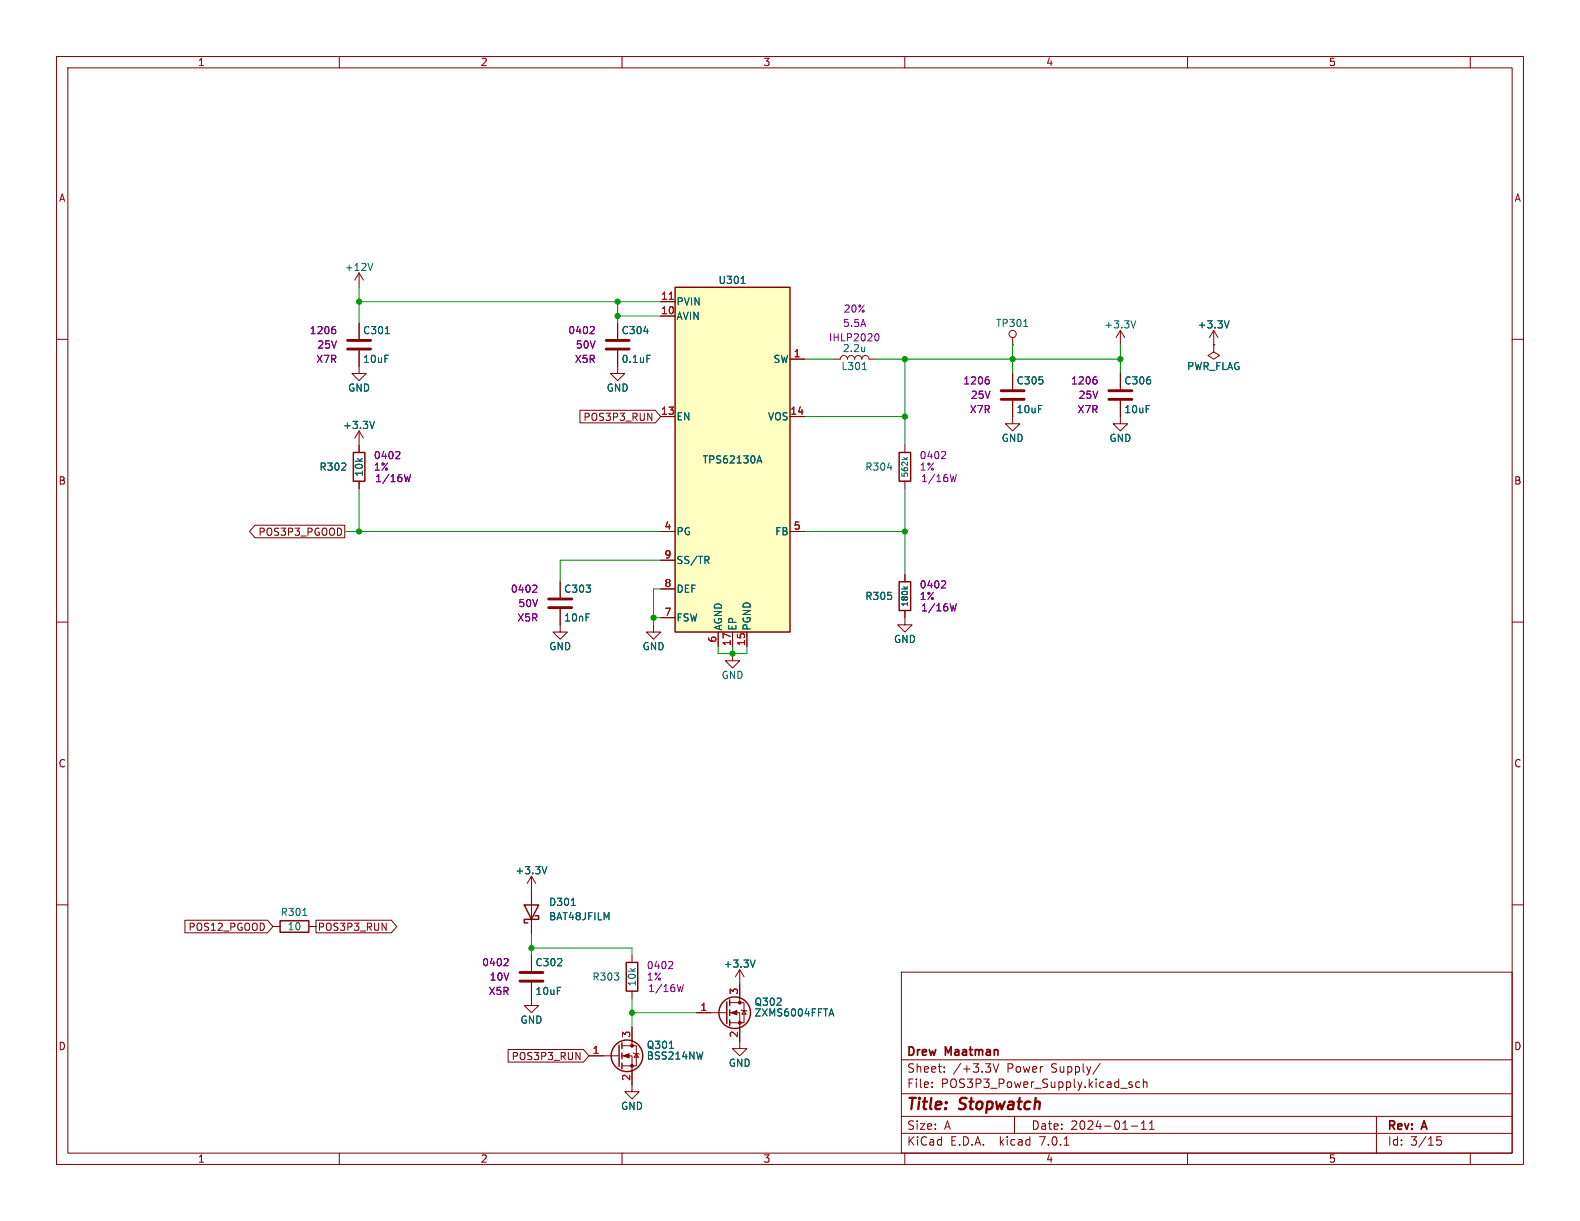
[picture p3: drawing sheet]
<svg xmlns="http://www.w3.org/2000/svg" width="279mm" height="216mm" viewBox="0 0 279 216" stroke-linecap="round" stroke-linejoin="round" font-family="sans-serif">
<g fill="none" stroke="#840000" stroke-width=".18">
<path d="M10 10h259.4v195.9h-259.4zM12 12h255.4v191.9h-255.4zM60 10v2M110 10v2M160 10v2M210 10v2M260 10v2M10 60h2M63.5 48.3v2.5M63.5 57.2v2.7M63.5 48.3l-.8 1.2M63.5 48.3l.8 1.2"/>
<path d="M109.2 57.2v2.7M116.8 55.9h2.6M116.8 53.3h2.6M179.1 59.7v1.3M198.1 58.4v2.6M198.1 58.4l-.7 1.3M198.1 58.4l.8 1.3M214.6 58.4l-.7 1.3M214.6 58.4v2.6M214.6 58.4l.8 1.3M267.4 60h2M63.5 62v4h1.3l-1.3 1.3-1.3-1.3h1.3"/>
<path d="M63.5 76.2v3.8M63.5 76.2l-.8 1.3M63.5 76.2l.8 1.3M102.6 72.5h13.3l.9 1.2-.9 1.1h-13.3zM109.2 62v4h1.3l-1.3 1.3-1.3-1.3h1.3M114.5 73.1l.8 1.2v-1.2M116.8 73.7h2.6M139.7 63.5h2.5M139.7 73.7h2.5M147.3 63.5h1.3a.64 .64 0 0 1 .6-.6 .64 .64 0 0 1 .7 .6 .64 .64 0 0 1 .6-.6 .64 .64 0 0 1 .6 .6 .64 .64 0 0 1 .7-.6 .64 .64 0 0 1 .6 .6 .64 .64 0 0 1 .6-.6 .64 .64 0 0 1 .7 .6h1.2M160 78.7v1.3M179.1 61h.1"/>
<path d="M179.1 70.9v4h1.2l-1.2 1.3-1.3-1.3h1.3M179.1 66v2.8M198.1 70.9v4h1.3l-1.3 1.3-1.3-1.3h1.3M198.1 66v2.8M214.6 61v1.2l1 .7-1 .6-1-.6 1-.7M214.6 61h.1M45.1 92.9h15.9v2.2h-15.9l-1-1.1zM63.5 85.1v1.3M116.8 94h2.6M116.8 99.1h2.6M139.7 94h2.5M160 85.1v1.3"/>
<path d="M10 110h2M99.1 107.7v4.1h1.2l-1.2 1.2-1.3-1.2h1.3M99.1 102.9v2.8M115.6 110.5v1.3h1.2l-1.2 1.2-1.3-1.2h1.3M116.8 109.2h2.6M116.8 104.1h2.6M127 111.8v2.5M129.5 115.6v1.2h1.3l-1.3 1.3-1.2-1.3h1.2M129.5 111.8v2.5M132.1 111.8v2.5M160 108v2.5h1.3l-1.3 1.3-1.3-1.3h1.3M160 101.6v1.3"/>
<path d="M267.4 110h2M10 160h2M94 154.9v10.2M94 154.9l-.8 1.3M94 154.9l.7 1.3M267.4 160h2M32.7 162.7h14.6l1 1.1-1 1.1h-14.6zM48.3 163.8h1.2M54.6 163.8h1.3M55.9 162.7h13.3l1 1.1-1 1.1h-13.3zM94 173.7v4.1h1.2l-1.2 1.3-1.3-1.3h1.3M94 168.9v2.8"/>
<path d="M111.8 168.9v1.3M111.8 175.3v1.2M123.2 179.1h5.3M129 179.1h1.8v6.3h1.3l-1.3 1.3-1.3-1.3h1.3M129 177.3h2.6v3.5h-2.6M130.8 171.5v5.8M130.8 171.5l-.8 1.2M130.8 171.5l.8 1.2M131.1 178.6l.1 .1h.8l.1 .1M131.6 178.7l.4 .6h-.8zM159.4 171.9h108v32h-108zM89.9 185.6h13.3l.9 1.1-.9 1.1h-13.3z"/>
<path d="M101.8 186.1l.8 1.3v-1.3M104.1 186.7h5.4M110 186.7h1.8v6.3h1.2l-1.2 1.3-1.3-1.3h1.3M110 184.9h2.5v3.6h-2.5M111.8 181.6v3.3M112 186.2l.1 .1h.8l.1 .1M112.5 186.3l.4 .6h-.8zM159.4 197.4h108M159.4 193.4h108M159.4 187.4h108M164.8 192.2v.1M164.8 191.4v.1"/>
<path d="M167 189.5v.1M167 188.7v.1M175.6 188.1l.5 1.5 .5-1.5M179.4 197.4v3M194.5 188l-1.2 2M199.6 191.6l.7 .4-.3 .3-.4-.1M200 199.1h1.2M200.2 191.4l-.4-.1-.2 .2M201.5 191.4l-.4-.1-.3 .3v.4l.2 .2h.5M201.8 199.7h.9M201.8 198.6l.5-.4v1.5M202.2 191.4l.2-.1 .4 .1v.9"/>
<path d="M202.2 190.8v1.5M203.3 199.7h.8M203.3 198.6l.4-.4v1.5M243.4 197.4v6.5M60 203.9v2M110 203.9v2M159.4 200.4h108M160 203.9v2M188.2 202.5h.8M210 203.9v2M254.1 201.6h.5l.3 .3-.1 .5h-.7M254.1 201h.7"/>
<path d="M260 203.9v2"/>
<circle cx="179.1" cy="59.1" r=".63"/>
</g>
<g fill="none" stroke="#840000" stroke-width=".25">
<path d="M119.4 50.8h20.3v61h-20.3zM62.5 80h2v5.1h-2zM159 80h2v5.1h-2zM159 102.9h2v5.1h-2zM49.5 162.8h5.1v2h-5.1zM92.7 160h2.5l-1.2 2.6zM94.6 161.9h.6v.7h-2.5v.6h.6M110.7 170.2h2.1v5.1h-2.1zM128.5 177.2v3.8M129 176.8v1M129 178.6v1M109.5 184.8v3.8"/>
<path d="M110 184.4v1M110 186.2v1M110 188v1M129 180.3v1.1"/>
<circle cx="129.9" cy="179.1" r="2.79"/>
<circle cx="110.9" cy="186.7" r="2.79"/>
</g>
<g fill="#840000" stroke="#840000" stroke-width=".18">
<path d="M129.3 179.1l1-.4v.8z"/>
<path d="M110.2 186.7l1.1-.4v.8z"/>
<circle cx="130.8" cy="180.8" r=".25"/>
<circle cx="130.8" cy="177.3" r=".25"/>
<circle cx="111.8" cy="188.5" r=".25"/>
<circle cx="111.8" cy="184.9" r=".25"/>
</g>
<g fill="none" stroke="#006464" stroke-width=".18">
<path d="M65.9 46.6l-.4 1.2M68.1 59h.8M131.1 50.1h.7M181 57.7h.8M200.8 56.7l-.4 1.3M217.4 56.7l-.5 1.3M66.2 74.5l-.4 1.3M114.4 62.8h.6M152.5 65.4h.7M134 81.5h.6M134.3 80.6l.4 1.3M159.8 80.9l.4 .4"/>
<path d="M160.5 80.9l-.4 .3M159.8 103.7l.4 .4M160.5 103.7l-.4 .3M96.7 153.2l-.4 1.3M53.6 161.9h.7M101 160.1h.8M133.5 169.8l-.4 1.2M146.7 179.3h.6M147 178.4l.5 1.3M118.4 185.4h.7"/>
</g>
<g fill="none" stroke="#840084" stroke-width=".18">
<path d="M59 57.7h.3M59.1 58.2l.3 .3v.3l-.3 .2M104.9 57.7l.2 .3-.1 .3-.7 .7h.8M154.9 59.1l.1-.1a.68 .68 0 0 1 .4 .6 .68 .68 0 0 1-.4 .7l-.1-.1M70.5 79.8l.2 .3-.1 .3-.7 .7h.8M167 79.8l.2 .3v.3l-.8 .7h.8M174.6 66.6h.2M174.7 67.1l.2 .3v.3l-.2 .2M193.6 66.6h.3M193.8 67.1l.2 .3v.3l-.2 .2M72.6 83.9l-.3 1.3-.2-.9-.3 .9M169.1 83.9l-.3 1.3-.2-.9-.3 .9"/>
<path d="M94.7 103.5l.2 .2v.3l-.7 .7h.7M167 102.7l.2 .2v.3l-.8 .8h.8M169.1 106.8l-.3 1.2-.2-.9-.3 .9M89.6 169.5l.3 .2-.1 .3-.7 .8h.8M118.7 170l.3 .2-.1 .3-.7 .8h.8M120.9 174.1l-.3 1.2-.3-.9-.2 .9"/>
</g>
<path d="M61.5 61.7h4M61.5 60.2h4M107.2 61.7h4.1M107.2 60.2h4.1M177 70.6h4.1M177 69.1h4.1M196.1 70.6h4.1M196.1 69.1h4.1M97 107.4h4.1M97 105.9h4.1M91.9 173.5h4.1M91.9 172h4.1" fill="none" stroke="#840000" stroke-width=".51"/>
<path d="M119.4 50.8h20.3v61h-20.3z" fill="#ffffc2" stroke="#ffffc2" stroke-width=".18"/>
<path d="M118.4 52.9h.7" fill="none" stroke="#a90000" stroke-width=".18"/>
<g fill="none" stroke="#009600" stroke-width=".18">
<path d="M63.5 50.8v6.4M63.5 53.3h53.3M109.2 53.3v3.9M109.2 55.9h7.6M142.2 63.5h5.1M142.2 73.7h17.8M154.9 63.5h43.2M160 63.5v15.2M179.1 61v5M198.1 61v5M61 94h55.8M63.5 86.4v7.6"/>
<path d="M116.8 99.1h-17.7v3.8M142.2 94h17.8M160 86.4v15.2M115.6 109.2h1.2M116.8 104.1h-1.2v6.4M127 114.3v1.3h5.1v-1.3M129.5 114.3v1.3M94 167.6h17.8v1.3M94 165.1v3.8M111.8 176.5v5.1M111.8 179.1h11.4"/>
</g>
<g fill="#009600" stroke="#009600" stroke-width=".18">
<circle cx="63.5" cy="53.3" r=".46"/>
<circle cx="109.2" cy="53.3" r=".46"/>
<circle cx="63.5" cy="94" r=".46"/>
<circle cx="109.2" cy="55.9" r=".46"/>
<circle cx="160" cy="73.7" r=".46"/>
<circle cx="160" cy="63.5" r=".46"/>
<circle cx="160" cy="94" r=".46"/>
<circle cx="129.5" cy="115.6" r=".46"/>
<circle cx="179.1" cy="63.5" r=".46"/>
<circle cx="198.1" cy="63.5" r=".46"/>
<circle cx="115.6" cy="109.2" r=".46"/>
<circle cx="111.8" cy="179.1" r=".46"/>
<circle cx="94" cy="167.6" r=".46"/>
</g>
<g font-size="2.8" fill="#840000">
<text x="160.4" y="196.7">Title:</text>
<text x="169.8" y="196.7">Stopwatch</text>
</g>
<g font-size="2.1" fill="#840000">
<text x="160.4" y="189.8">Sheet:</text>
<text x="160.4" y="187">Drew</text>
<text x="167.3" y="187">Maatman</text>
<text x="168.6" y="189.8">/+3.3V</text>
<text x="178.1" y="189.8">Power</text>
<text x="185.9" y="189.8">Supply/</text>
<text x="160.4" y="192.5">File:</text>
<text x="166.4" y="192.5">POS3P3_Power_Supply.kicad_sch</text>
<text x="160.4" y="202.7">KiCad</text>
<text x="160.4" y="199.9">Size:</text>
<text x="167" y="199.9">A</text>
<text x="168.1" y="202.7">E.D.A.</text>
<text x="176.8" y="202.7">kicad</text>
<text x="182.4" y="199.9">Date:</text>
<text x="183.9" y="202.7">7.0.1</text>
<text x="189.3" y="199.9">2024-01-11</text>
<text x="245.4" y="200.1">Rev:</text>
<text x="245.4" y="202.7">Id:</text>
<text x="249.4" y="202.7">3/15</text>
<text x="251.6" y="200.1">A</text>
</g>
<g font-size="1.8" fill="#840000">
<text x="35" y="11.8">1</text>
<text x="85" y="11.8">2</text>
<text x="135" y="11.8">3</text>
<text x="185" y="11.8">4</text>
<text x="235" y="11.8">5</text>
<text x="10.4" y="35.8">A</text>
<text x="267.8" y="35.8">A</text>
<text x="103" y="74.6">POS3P3_RUN</text>
<text x="10.3" y="85.8">B</text>
<text x="267.7" y="85.8">B</text>
<text x="45.6" y="94.9">POS3P3_PGOOD</text>
<text x="10.3" y="135.8">C</text>
<text x="267.7" y="135.8">C</text>
<text x="33.2" y="164.7">POS12_PGOOD</text>
<text x="56.2" y="164.7">POS3P3_RUN</text>
<text x="10.3" y="185.8">D</text>
<text x="267.7" y="185.8">D</text>
<text x="90.3" y="187.6">POS3P3_RUN</text>
<text x="35" y="205.7">1</text>
<text x="85" y="205.7">2</text>
<text x="135" y="205.7">3</text>
<text x="185" y="205.7">4</text>
<text x="235" y="205.7">5</text>
</g>
<g font-size="1.8" fill="#006464">
<text x="60.9" y="48.1">+12V</text>
<text x="127" y="50.4">U301</text>
<text x="64.1" y="59.2">C301</text>
<text x="109.9" y="59.2">C304</text>
<text x="119.6" y="56.7">AVIN</text>
<text x="119.6" y="54.2">PVIN</text>
<text x="176.1" y="58">TP301</text>
<text x="195.2" y="58.2">+3.3V</text>
<text x="211.7" y="58.2">+3.3V</text>
<text x="64.1" y="64.3">10uF</text>
<text x="109.9" y="64.3">0.1uF</text>
<text x="136.7" y="64.3">SW</text>
<text x="148.7" y="65.6">L301</text>
<text x="149" y="62.4">2.2u</text>
<text x="209.8" y="65.6">PWR_FLAG</text>
<text x="61.5" y="69.4">GND</text>
<text x="107.2" y="69.4">GND</text>
<text x="179.7" y="68.1">C305</text>
<text x="198.8" y="68.1">C306</text>
<text x="60.6" y="76">+3.3V</text>
<text x="119.6" y="74.5">EN</text>
<text x="135.7" y="74.5">VOS</text>
<text x="179.7" y="73.2">10uF</text>
<text x="198.8" y="73.2">10uF</text>
<text x="56.4" y="83.4">R302</text>
<text x="124.2" y="82.1">TPS62130A</text>
<text x="153" y="83.4">R304</text>
<text x="177.1" y="78.3">GND</text>
<text x="196.1" y="78.3">GND</text>
<text x="64.3" y="84.3" transform="rotate(-90 64.3 84.3)">10k</text>
<text x="119.6" y="94.8">PG</text>
<text x="137" y="94.8">FB</text>
<text x="119.6" y="99.9">SS/TR</text>
<text x="99.7" y="105">C303</text>
<text x="119.6" y="105">DEF</text>
<text x="153" y="106.2">R305</text>
<text x="99.7" y="110">10nF</text>
<text x="119.6" y="110">FSW</text>
<text x="127.8" y="111.5" transform="rotate(-90 127.8 111.5)">AGND</text>
<text x="130.4" y="111.5" transform="rotate(-90 130.4 111.5)">EP</text>
<text x="132.9" y="111.5" transform="rotate(-90 132.9 111.5)">PGND</text>
<text x="158" y="113.9">GND</text>
<text x="97.1" y="115.1">GND</text>
<text x="113.6" y="115.1">GND</text>
<text x="127.5" y="120.2">GND</text>
<text x="91.1" y="154.7">+3.3V</text>
<text x="97" y="160.3">D301</text>
<text x="49.6" y="162.1">R301</text>
<text x="50.8" y="164.7">10</text>
<text x="97" y="162.9">BAT48JFILM</text>
<text x="94.6" y="171">C302</text>
<text x="104.7" y="173.5">R303</text>
<text x="127.9" y="171.3">+3.3V</text>
<text x="94.6" y="176.1">10uF</text>
<text x="112.6" y="174.5" transform="rotate(-90 112.6 174.5)">10k</text>
<text x="133.4" y="178">Q302</text>
<text x="133.4" y="179.9">ZXMS6004FFTA</text>
<text x="92" y="181.2">GND</text>
<text x="114.3" y="185.6">Q301</text>
<text x="114.3" y="187.5">BSS214NW</text>
<text x="128.8" y="188.8">GND</text>
<text x="109.8" y="196.4">GND</text>
</g>
<g font-size="1.8" fill="#a90000">
<text x="116.8" y="53.1">11</text>
<text x="116.8" y="55.6">10</text>
<text x="140.3" y="63.2">1</text>
<text x="116.8" y="73.4">13</text>
<text x="139.7" y="73.4">14</text>
<text x="117.4" y="93.7">4</text>
<text x="140.3" y="93.7">5</text>
<text x="117.4" y="98.8">9</text>
<text x="117.4" y="103.9">8</text>
<text x="117.4" y="109">7</text>
<text x="126.7" y="113.7" transform="rotate(-90 126.7 113.7)">6</text>
<text x="129.3" y="114.3" transform="rotate(-90 129.3 114.3)">17</text>
<text x="131.8" y="114.3" transform="rotate(-90 131.8 114.3)">15</text>
<text x="123.8" y="178.8">1</text>
<text x="130.6" y="175.9" transform="rotate(-90 130.6 175.9)">3</text>
<text x="111.5" y="183.5" transform="rotate(-90 111.5 183.5)">3</text>
<text x="130.6" y="183.5" transform="rotate(-90 130.6 183.5)">2</text>
<text x="104.7" y="186.4">1</text>
<text x="111.5" y="191.2" transform="rotate(-90 111.5 191.2)">2</text>
</g>
<g font-size="1.8" fill="#840084">
<text x="54.7" y="59.2">1206</text>
<text x="100.4" y="59.2">0402</text>
<text x="149" y="58">5.5A</text>
<text x="149.1" y="55.4">20%</text>
<text x="55.9" y="64.3">X7R</text>
<text x="56" y="61.8">25V</text>
<text x="101.6" y="64.3">X5R</text>
<text x="101.8" y="61.8">50V</text>
<text x="146.5" y="60.5">IHLP2020</text>
<text x="170.3" y="68.1">1206</text>
<text x="171.6" y="70.7">25V</text>
<text x="189.3" y="68.1">1206</text>
<text x="190.7" y="70.7">25V</text>
<text x="171.4" y="73.2">X7R</text>
<text x="190.5" y="73.2">X7R</text>
<text x="66" y="81.3">0402</text>
<text x="66" y="83.4">1%</text>
<text x="162.6" y="81.3">0402</text>
<text x="162.6" y="83.4">1%</text>
<text x="66.3" y="85.4">1/16W</text>
<text x="162.8" y="85.4">1/16W</text>
<text x="90.3" y="105">0402</text>
<text x="91.6" y="107.5">50V</text>
<text x="162.6" y="104.2">0402</text>
<text x="162.6" y="106.2">1%</text>
<text x="91.4" y="110">X5R</text>
<text x="162.8" y="108.3">1/16W</text>
<text x="85.2" y="171">0402</text>
<text x="86.5" y="173.5">10V</text>
<text x="114.3" y="171.5">0402</text>
<text x="114.3" y="173.5">1%</text>
<text x="86.3" y="176.1">X5R</text>
<text x="114.6" y="175.6">1/16W</text>
</g>
<g font-size="1.4" fill="#006464">
<text x="160.7" y="84.5" transform="rotate(-90 160.7 84.5)">562k</text>
<text x="160.7" y="107.4" transform="rotate(-90 160.7 107.4)">180k</text>
</g>
</svg>
